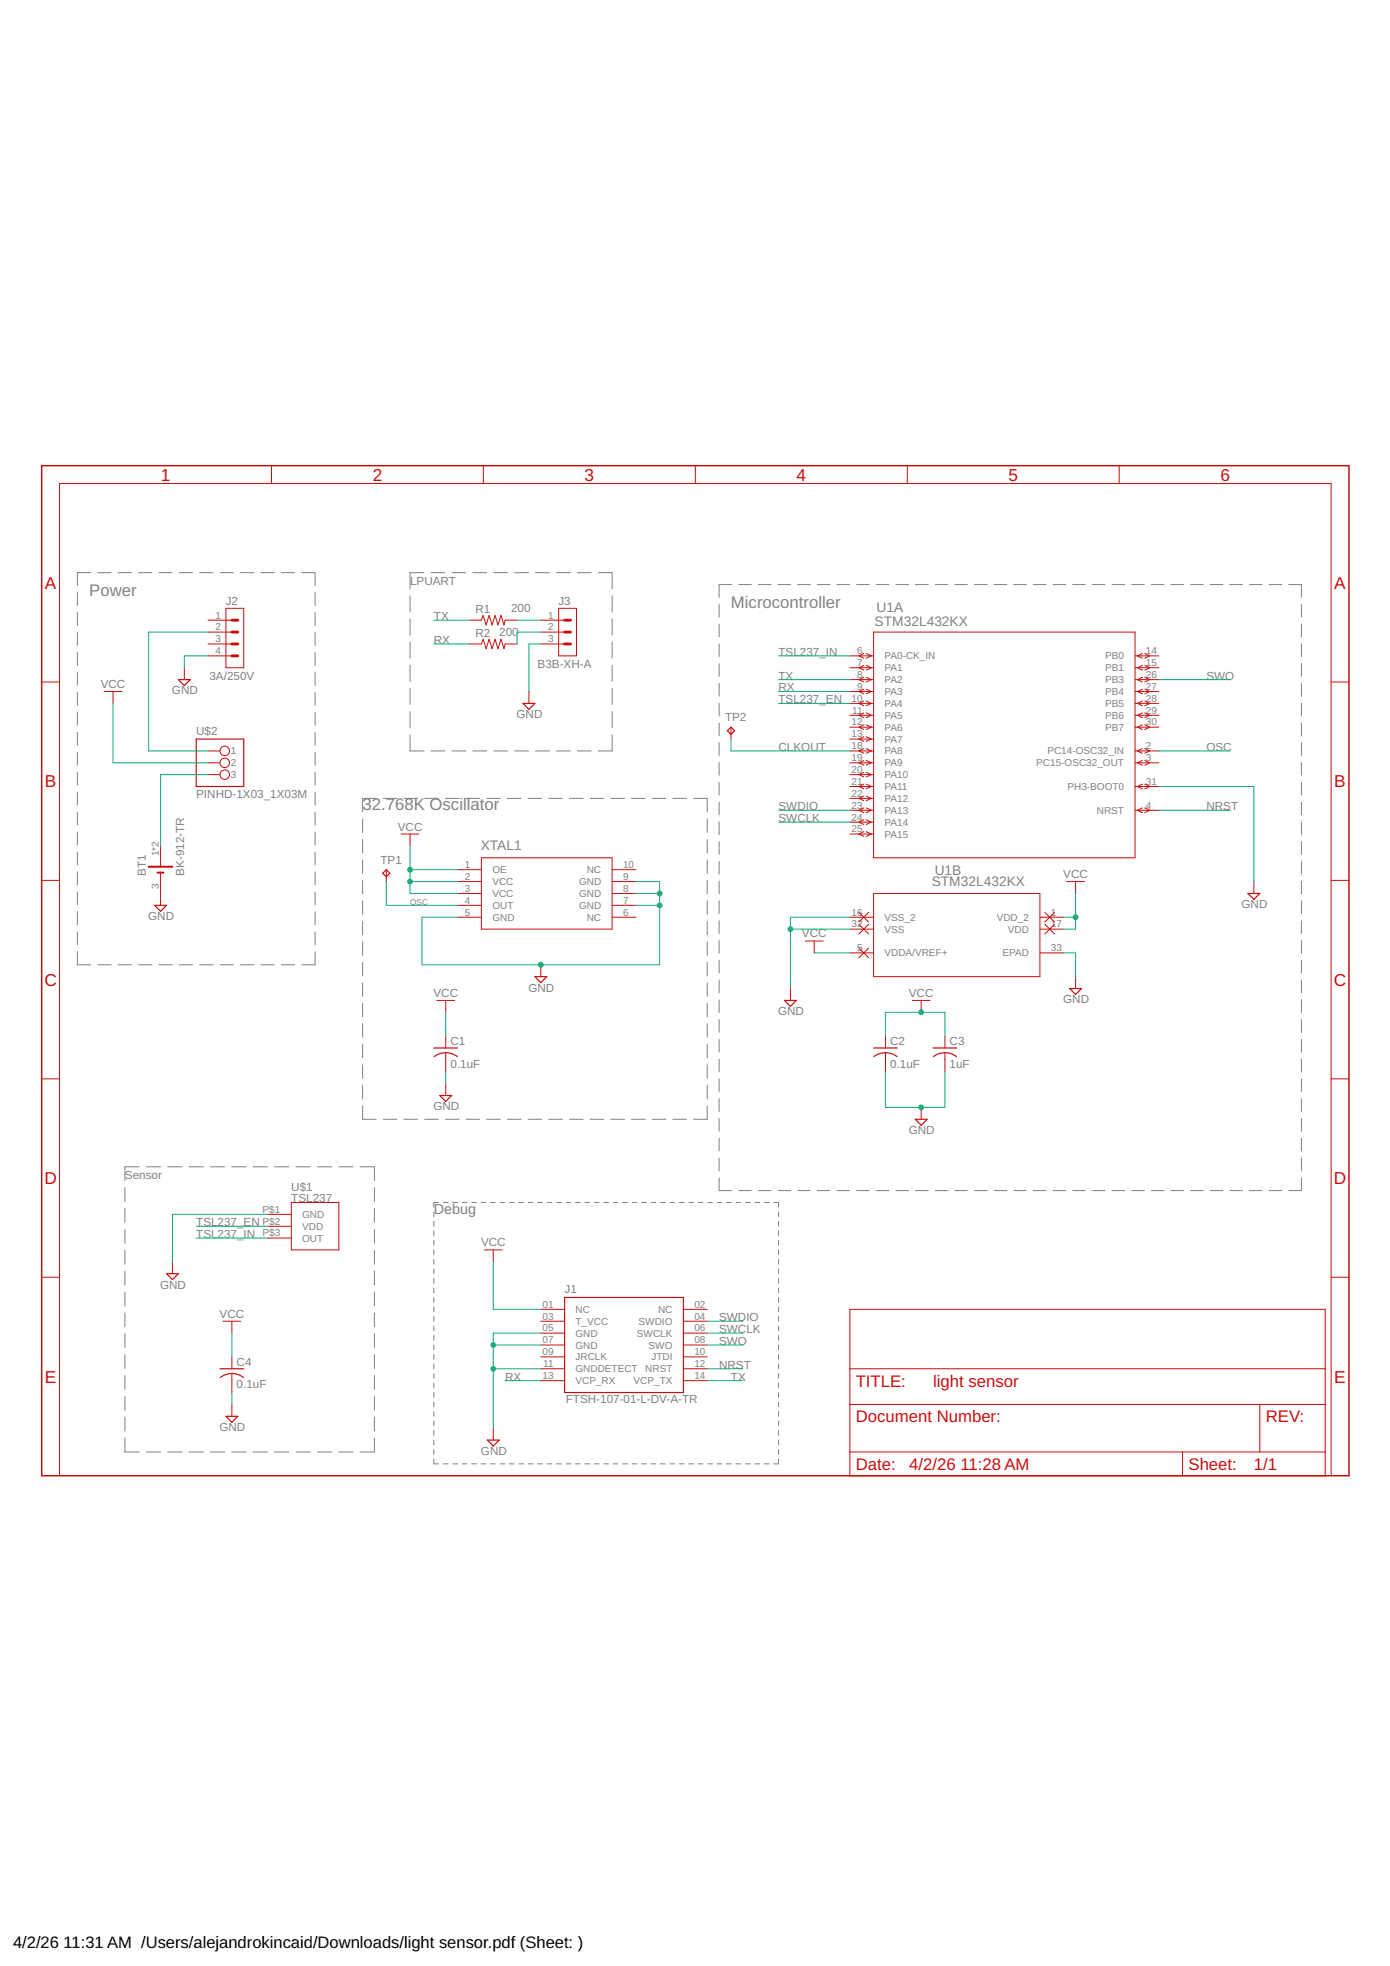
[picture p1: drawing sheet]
<svg xmlns="http://www.w3.org/2000/svg" width="297mm" height="420mm" viewBox="0 0 297 420" stroke-linecap="round" stroke-linejoin="round" font-family="sans-serif">
<g fill="none" stroke="#808080" stroke-width=".21">
<path d="M16.5 126.6v2.8M16.5 130.9v2.8M16.5 135.2v2.7M16.5 139.4v2.8M19.4 122.4h-2.9v2.8M20.9 122.4h2.8M25.3 122.4h2.8M29.6 122.4h2.9M34 122.4h2.8M38.3 122.4h2.9M42.7 122.4h2.8M47 122.4h2.9"/>
<path d="M51.4 122.4h2.9M55.8 122.4h2.8M60.1 122.4h2.9M64.5 122.4h2.8v2.8M67.3 126.6v2.8M67.3 130.9v2.8M67.3 135.2v2.7M67.3 139.4v2.8M87.6 127.3v3.5M87.6 132.3v3.4M87.6 137.2v3.5M90.6 122.4h-3v3.4"/>
<path d="M92.1 122.4h3M96.6 122.4h2.9M101 122.4h3M105.5 122.4h3M110 122.4h2.9M114.4 122.4h3M118.9 122.4h3M123.4 122.4h2.9M127.8 122.4h3v3.4M130.8 127.3v3.5M130.8 132.3v3.4M130.8 137.2v3.5"/>
<path d="M153.7 129.2v2.7M153.7 133.4v2.7M153.7 137.6v2.7M156.4 124.9h-2.7v2.8M157.9 124.9h2.7M162.1 124.9h2.7M166.3 124.9h2.7M170.5 124.9h2.7M174.7 124.9h2.7M178.9 124.9h2.6M183 124.9h2.8M187.3 124.9h2.6"/>
<path d="M191.5 124.9h2.6M195.6 124.9h2.8M199.9 124.9h2.6M204 124.9h2.7M208.2 124.9h2.7M212.4 124.9h2.7M216.6 124.9h2.7M220.8 124.9h2.7M225 124.9h2.7M229.2 124.9h2.7M233.4 124.9h2.7M237.6 124.9h2.7"/>
<path d="M241.8 124.9h2.7M246 124.9h2.7M250.2 124.9h2.7M254.4 124.9h2.7M258.6 124.9h2.7M262.8 124.9h2.7M267 124.9h2.7M271.2 124.9h2.7M275.4 124.9h2.7v2.8M278.1 129.2v2.7M278.1 133.4v2.7M278.1 137.6v2.7"/>
<path d="M16.5 143.7v2.8M16.5 148v2.7M16.5 152.2v2.8M16.5 156.5v2.8M67.3 143.7v2.8M67.3 148v2.7M67.3 152.2v2.8M67.3 156.5v2.8M87.6 157v3.5h3M87.6 142.2v3.4M87.6 147.1v3.5M87.6 152.1v3.4"/>
<path d="M130.8 142.2v3.4M130.8 147.1v3.5M130.8 152.1v3.4M130.8 157v3.5h-3M153.7 141.8v2.7M153.7 146v2.8M153.7 150.3v2.7M153.7 154.5v2.7M153.7 158.7v2.8M278.1 141.8v2.7M278.1 146v2.8M278.1 150.3v2.7"/>
<path d="M278.1 154.5v2.7M278.1 158.7v2.8M16.5 160.8v2.7M16.5 165v2.8M16.5 169.3v2.8M16.5 173.6v2.7M16.5 177.8v2.8M67.3 160.8v2.7M67.3 165v2.8M67.3 169.3v2.8M67.3 173.6v2.7M67.3 177.8v2.8"/>
<path d="M77.5 175v2.9M77.5 179.4v2.9M80.4 170.6h-2.9v2.9M81.9 170.6h2.9M86.3 170.6h2.9M90.7 170.6h3M92.1 160.5h3M95.2 170.6h2.9M96.6 160.5h2.9M99.6 170.6h2.9M101 160.5h3M104 170.6h2.9"/>
<path d="M105.5 160.5h3M108.4 170.6h2.9M110 160.5h2.9M112.8 170.6h3M114.4 160.5h3M117.3 170.6h2.9M118.9 160.5h3M121.7 170.6h2.9M123.4 160.5h2.9M126.1 170.6h2.9M130.5 170.6h3M134.9 170.6h3"/>
<path d="M139.4 170.6h2.9M143.8 170.6h2.9M148.2 170.6h2.9v2.9M151.1 175v2.9M151.1 179.4v2.9M153.7 163v2.7M153.7 167.2v2.7M153.7 171.4v2.7M153.7 175.6v2.8M153.7 179.9v2.7M278.1 163v2.7M278.1 167.2v2.7"/>
<path d="M278.1 171.4v2.7M278.1 175.6v2.8M278.1 179.9v2.7M16.5 182.1v2.8M16.5 186.4v2.7M16.5 190.6v2.8M16.5 194.9v2.8M16.5 199.2v2.7M67.3 182.1v2.8M67.3 186.4v2.7M67.3 190.6v2.8M67.3 194.9v2.8"/>
<path d="M67.3 199.2v2.7M77.5 183.8v2.8M77.5 188.2v2.8M77.5 192.5v2.9M77.5 196.9v2.9M151.1 183.8v2.8M151.1 188.2v2.8M151.1 192.5v2.9M151.1 196.9v2.9M153.7 184.1v2.7M153.7 188.3v2.8M153.7 192.5v2.8"/>
<path d="M153.7 196.8v2.7M278.1 184.1v2.7M278.1 188.3v2.8M278.1 192.5v2.8M278.1 196.8v2.7M16.5 203.4v2.8h2.9M20.9 206.2h2.8M25.3 206.2h2.8M29.6 206.2h2.9M34 206.2h2.8M38.3 206.2h2.9M42.7 206.2h2.8"/>
<path d="M47 206.2h2.9M51.4 206.2h2.9M55.8 206.2h2.8M60.1 206.2h2.9M67.3 203.4v2.8h-2.8M77.5 201.3v2.9M77.5 205.7v2.9M77.5 210v2.9M77.5 214.4v2.9M77.5 218.8v2.9M151.1 201.3v2.9M151.1 205.7v2.9"/>
<path d="M151.1 210v2.9M151.1 214.4v2.9M151.1 218.8v2.9M153.7 201v2.7M153.7 205.2v2.7M153.7 209.4v2.8M153.7 213.7v2.7M153.7 217.9v2.7M278.1 201v2.7M278.1 205.2v2.7M278.1 209.4v2.8M278.1 213.7v2.7"/>
<path d="M278.1 217.9v2.7M77.5 223.2v2.9M77.5 227.6v2.8M77.5 231.9v2.9M77.5 236.3v2.9h2.9M81.9 239.2h2.9M86.3 239.2h2.9M90.7 239.2h3M95.2 239.2h2.9M99.6 239.2h2.9M104 239.2h2.9M108.4 239.2h2.9"/>
<path d="M112.8 239.2h3M117.3 239.2h2.9M121.7 239.2h2.9M126.1 239.2h2.9M130.5 239.2h3M134.9 239.2h3M139.4 239.2h2.9M143.8 239.2h2.9M151.1 236.3v2.9h-2.9M151.1 223.2v2.9M151.1 227.6v2.8M151.1 231.9v2.9"/>
<path d="M153.7 222.1v2.8M153.7 226.4v2.7M153.7 230.6v2.7M153.7 234.8v2.7M153.7 239v2.8M278.1 222.1v2.8M278.1 226.4v2.7M278.1 230.6v2.7M278.1 234.8v2.7M278.1 239v2.8M26.7 253.8v3M26.7 258.3v2.9"/>
<path d="M29.8 249.4h-3.1v2.9M31.3 249.4h3M35.8 249.4h3.1M40.4 249.4h3.1M45 249.4h3M49.5 249.4h3.1M54.1 249.4h3.1M58.7 249.4h3M63.2 249.4h3.1M67.8 249.4h3.1M72.4 249.4h3.1M76.9 249.4h3.1v2.9"/>
<path d="M80 253.8v3M80 258.3v2.9M92.7 259v1M93.7 257h-1v1M94.7 257h1.1M96.8 257h1M98.8 257h1M100.8 257h1M102.8 257h1M104.8 257h1M106.8 257h1.1M108.9 257h1"/>
<path d="M110.9 257h1M112.9 257h1M114.9 257h1M116.9 257h1M118.9 257h1.1M121 257h1M123 257h1M125 257h1M127 257h1M129 257h1M131 257h1.1M133.1 257h1"/>
<path d="M135.1 257h1M137.1 257h1M139.1 257h1M141.1 257h1.1M143.2 257h1M145.2 257h1M147.2 257h1M149.2 257h1M151.2 257h1.1M153.2 257h1.1M153.7 243.2v2.8M153.7 247.5v2.7"/>
<path d="M153.7 251.7v2.7h2.7M155.3 257h1M157.3 257h1M157.9 254.4h2.7M159.3 257h1M161.3 257h1M162.1 254.4h2.7M163.3 257h1.1M165.4 257h1v1M166.3 254.4h2.7M166.4 259v1M170.5 254.4h2.7"/>
<path d="M174.7 254.4h2.7M178.9 254.4h2.6M183 254.4h2.8M187.3 254.4h2.6M191.5 254.4h2.6M195.6 254.4h2.8M199.9 254.4h2.6M204 254.4h2.7M208.2 254.4h2.7M212.4 254.4h2.7M216.6 254.4h2.7M220.8 254.4h2.7"/>
<path d="M225 254.4h2.7M229.2 254.4h2.7M233.4 254.4h2.7M237.6 254.4h2.7M241.8 254.4h2.7M246 254.4h2.7M250.2 254.4h2.7M254.4 254.4h2.7M258.6 254.4h2.7M262.8 254.4h2.7M267 254.4h2.7M271.2 254.4h2.7"/>
<path d="M278.1 251.7v2.7h-2.7M278.1 243.2v2.8M278.1 247.5v2.7M26.7 262.7v3M26.7 267.2v3M26.7 271.7v2.9M26.7 276.1v3M80 262.7v3M80 267.2v3M80 271.7v2.9M80 276.1v3M92.7 261v1.1"/>
<path d="M92.7 263.1v1M92.7 265.1v1M92.7 267.1v1.1M92.7 269.2v1M92.7 271.2v1M92.7 273.2v1.1M92.7 275.3v1M92.7 277.3v1M92.7 279.3v1.1M166.4 261v1.1M166.4 263.1v1M166.4 265.1v1"/>
<path d="M166.4 267.1v1.1M166.4 269.2v1M166.4 271.2v1M166.4 273.2v1.1M166.4 275.3v1M166.4 277.3v1M166.4 279.3v1.1M26.7 280.6v2.9M26.7 285v3M26.7 289.5v3M26.7 294v2.9M26.7 298.4v3"/>
<path d="M80 280.6v2.9M80 285v3M80 289.5v3M80 294v2.9M80 298.4v3M92.7 281.3v1.1M92.7 283.4v1M92.7 285.4v1M92.7 287.4v1.1M92.7 289.5v1M92.7 291.5v1M92.7 293.5v1.1"/>
<path d="M92.7 295.6v1M92.7 297.6v1M92.7 299.6v1.1M166.4 281.3v1.1M166.4 283.4v1M166.4 285.4v1M166.4 287.4v1.1M166.4 289.5v1M166.4 291.5v1M166.4 293.5v1.1M166.4 295.6v1M166.4 297.6v1"/>
<path d="M166.4 299.6v1.1M26.7 307.3v3h3.1M26.7 302.9v2.9M31.3 310.3h3M35.8 310.3h3.1M40.4 310.3h3.1M45 310.3h3M49.5 310.3h3.1M54.1 310.3h3.1M58.7 310.3h3M63.2 310.3h3.1M67.8 310.3h3.1"/>
<path d="M72.4 310.3h3.1M80 302.9v2.9M80 307.3v3h-3.1M92.7 301.7v1M92.7 303.7v1M92.7 305.7v1M92.7 307.7v1.1M92.7 309.8v1M92.7 311.8v1h1M94.7 312.8h1.1M96.8 312.8h1M98.8 312.8h1"/>
<path d="M100.8 312.8h1M102.8 312.8h1M104.8 312.8h1M106.8 312.8h1.1M108.9 312.8h1M110.9 312.8h1M112.9 312.8h1M114.9 312.8h1M116.9 312.8h1M118.9 312.8h1.1M121 312.8h1M123 312.8h1"/>
<path d="M125 312.8h1M127 312.8h1M129 312.8h1M131 312.8h1.1M133.1 312.8h1M135.1 312.8h1M137.1 312.8h1M139.1 312.8h1M141.1 312.8h1.1M143.2 312.8h1M145.2 312.8h1M147.2 312.8h1"/>
<path d="M149.2 312.8h1M151.2 312.8h1.1M153.2 312.8h1.1M155.3 312.8h1M157.3 312.8h1M159.3 312.8h1M161.3 312.8h1M163.3 312.8h1.1M166.4 311.8v1h-1M166.4 301.7v1M166.4 303.7v1M166.4 305.7v1"/>
<path d="M166.4 307.7v1.1M166.4 309.8v1"/>
</g>
<path d="M8.9 99.5h279.4v215.9h-279.4z" fill="none" stroke="#c90d0c" stroke-width=".32"/>
<g fill="none" stroke="#c90d0c" stroke-width=".21">
<path d="M58 99.5v3.8M103.3 99.5v3.8M148.6 99.5v3.8M193.9 99.5v3.8M239.2 99.5v3.8M44.5 135.1h5.1M44.5 132.5h5.1M44.5 137.6h5.1M48.3 130h3.8v12.7h-3.8zM100.3 132.5h2.6l.4-1 .6 2.1 .6-2.1 .7 2.1 .6-2.1 .6 2.1 .7-2.1 .6 2.1 .2-1.1h2.6M100.3 137.6h2.6l.4-1 .6 2 .6-2 .7 2 .6-2 .6 2 .7-2 .6 2 .2-1h2.6M115.6 135.1h5"/>
<path d="M115.6 132.5h5M115.6 137.6h5M119.4 130h3.8v10.2h-3.8zM184.6 139.7l-1 .5 1 .5M185.1 139.7l1.1 .5-1.1 .5M186.7 135.1h55.8v48.2h-55.8zM244.1 139.7l-1 .5 1 .5M244.6 139.7l1.1 .5-1.1 .5M8.9 145.8h3.8M22.2 147.8h3.9M24.2 147.8v2.5M39.4 142.7v2.5"/>
<path d="M44.5 140.2h5.1M113 147.8v2.5M156.2 155.4v2.5M181.6 140.2h5.1M181.6 142.7h5.1M181.6 145.2h5.1M181.6 147.8h5.1M181.6 150.3h5.1M181.6 152.9h5.1M181.6 155.4h5.1M181.6 157.9h5.1M184.6 142.2l-1 .5 1 .5"/>
<path d="M184.6 144.7l-1 .5 1 .6M184.6 147.3l-1 .5 1 .5M184.6 149.8l-1 .5 1 .5M184.6 152.4l-1 .5 1 .5M184.6 154.9l-1 .5 1 .5M184.6 157.4l-1 .5 1 .6M184.6 160l-1 .5 1 .5M185.1 142.2l1.1 .5-1.1 .5M185.1 144.7l1.1 .5-1.1 .6M185.1 147.3l1.1 .5-1.1 .5M185.1 149.8l1.1 .5-1.1 .5M185.1 152.4l1.1 .5-1.1 .5"/>
<path d="M185.1 154.9l1.1 .5-1.1 .5M185.1 157.4l1.1 .5-1.1 .6M185.1 160l1.1 .5-1.1 .5M242.5 140.2h5.1M242.5 142.7h5.1M242.5 145.2h5.1M242.5 147.8h5.1M242.5 150.3h5.1M242.5 152.9h5.1M242.5 155.4h5.1M244.1 142.2l-1 .5 1 .5M244.1 144.7l-1 .5 1 .6"/>
<path d="M244.1 147.3l-1 .5 1 .5M244.1 149.8l-1 .5 1 .5M244.1 152.4l-1 .5 1 .5M244.1 154.9l-1 .5 1 .5M244.1 160l-1 .5 1 .5M244.6 142.2l1.1 .5-1.1 .5M244.6 144.7l1.1 .5-1.1 .6M244.6 147.3l1.1 .5-1.1 .5M244.6 149.8l1.1 .5-1.1 .5M244.6 152.4l1.1 .5-1.1 .5M244.6 154.9l1.1 .5-1.1 .5M244.6 160l1.1 .5-1.1 .5"/>
<path d="M284.5 145.8h3.8M44.5 160.5h2.5M44.5 163h2.5M44.5 165.5h2.5M85.7 178.2h3.8M87.6 178.2v2.6M181.6 160.5h5.1M181.6 163h5.1M181.6 165.5h5.1M181.6 168.1h5.1M181.6 170.6h5.1M181.6 173.2h5.1"/>
<path d="M181.6 175.7h5.1M181.6 178.2h5.1M184.6 162.5l-1 .5 1 .5M184.6 165l-1 .5 1 .6M184.6 167.6l-1 .5 1 .5M184.6 170.1l-1 .5 1 .5M184.6 172.7l-1 .5 1 .5M184.6 175.2l-1 .5 1 .5M184.6 177.7l-1 .5 1 .6M185.1 162.5l1.1 .5-1.1 .5M185.1 165l1.1 .5-1.1 .6M185.1 167.6l1.1 .5-1.1 .5"/>
<path d="M185.1 170.1l1.1 .5-1.1 .5M185.1 172.7l1.1 .5-1.1 .5M185.1 175.2l1.1 .5-1.1 .5M185.1 177.7l1.1 .5-1.1 .6M242.5 160.5h5.1M242.5 163h5.1M242.5 168.1h5.1M242.5 173.2h5.1M244.1 162.5l-1 .5 1 .5M244.1 167.6l-1 .5 1 .5M244.1 172.7l-1 .5 1 .5M244.6 172.7l1.1 .5-1.1 .5"/>
<path d="M244.6 162.5l1.1 .5-1.1 .5M244.6 167.6l1.1 .5-1.1 .5M8.9 188.2h3.8M34.3 180.8v4.4M34.3 186.5v7M82.5 185.9v2.5M97.8 196h5.1M97.8 190.9h5.1M97.8 185.9h5.1M97.8 188.4h5.1M97.8 193.5h5.1M102.9 183.3h27.9v15.3h-27.9z"/>
<path d="M130.8 196h5.1M130.8 190.9h5.1M130.8 185.9h5.1M130.8 188.4h5.1M130.8 193.5h5.1M181.6 196h5.1M181.6 198.6h5.1M183.6 195l2 2.1M183.6 197.5l2 2.1M185.6 195l-2 2.1M185.6 197.5l-2 2.1M186.7 190.9h35.5v17.8h-35.5z"/>
<path d="M222.2 196h5.1M222.2 198.6h5.1M223.3 195l2.1 2.1M223.3 197.5l2.1 2.1M225.4 195l-2.1 2.1M225.4 197.5l-2.1 2.1M227.9 188.4h3.9M229.8 188.4v2.5M267.9 188.4v2.5M284.5 188.2h3.8M93.3 213.8h3.9M95.2 213.8v2.5"/>
<path d="M115.6 206.2v2.5M168.9 211.3v2.5M172.1 201.1h3.8M174 201.1v2.5M181.6 203.6h5.1M183.6 202.6l2 2.1M185.6 202.6l-2 2.1M194.9 213.8h3.9M196.8 213.8v2.5M222.2 203.6h5.1M229.8 208.7v2.6M8.9 230.6h3.8"/>
<path d="M95.2 221.4v2.6M95.2 225v4M95.2 231.6v2.5M189.2 221.4v2.6M189.2 225v4M196.8 236.7v2.5M201.9 221.4v2.6M201.9 225v4M284.5 230.6h3.8M57.2 259.5h5.1M62.3 257h10.1v10.1h-10.1zM8.9 273h3.8"/>
<path d="M36.9 269.7v2.5M57.2 262.1h5.1M57.2 264.6h5.1M103.5 267.1h3.8M105.4 267.1v2.6M115.6 279.8h5M146 279.8h5.1M181.6 279.8h101.6v35.6h-101.6zM284.5 273h3.8M47.6 282.4h3.9M49.6 282.4v2.5M49.6 290v2.5"/>
<path d="M49.6 293.5v4.1M115.6 292.5h5M115.6 282.4h5M115.6 284.9h5M115.6 287.4h5M115.6 290h5M115.6 295.1h5M146 292.5h5.1M146 282.4h5.1M146 284.9h5.1M146 287.4h5.1M146 290h5.1"/>
<path d="M146 295.1h5.1M181.6 292.5h101.6M12.7 315.4v-212.1h271.8v212.1M49.6 300.1v2.6M105.4 305.2v2.6M181.6 300.1h101.6M181.6 310.3h101.6M252.7 310.3v5.1M269.2 300.1v10.2"/>
<circle cx="48" cy="160.5" r="1.02"/>
<circle cx="48" cy="163" r="1.02"/>
<circle cx="48" cy="165.5" r="1.02"/>
</g>
<path d="M31.8 185.2h5.1M33.7 186.5h1.2" fill="none" stroke="#c90d0c" stroke-width=".42"/>
<g fill="none" stroke="#c90d0c" stroke-width=".25">
<path d="M38.1 145.2h2.6l-1.3 1.3zM41.9 157.9h10.2v10.2h-10.2zM111.8 150.3h2.5l-1.3 1.3zM155.4 156.2l.8-.8 .8 .8-.8 .7zM33 193.5h2.6l-1.3 1.3zM81.8 186.6l.7-.7 .8 .7-.8 .8zM266.7 190.9h2.5l-1.3 1.3zM114.3 208.7h2.5l-1.2 1.3zM167.6 213.8h2.6l-1.3 1.3zM228.6 211.3h2.5l-1.3 1.2zM92.7 224h5.1M92.8 225.8a4 4 0 0 1 4.9 0"/>
<path d="M94 234.1h2.5l-1.3 1.3zM186.7 224h5.1M186.8 225.8a4 4 0 0 1 4.9 0M195.6 239.2h2.5l-1.3 1.3zM199.4 224h5.1M199.5 225.8a4 4 0 0 1 4.9 0M35.6 272.2h2.5l-1.2 1.3zM120.6 277.3h25.4v20.3h-25.4zM47 292.5h5.1M47.1 294.4a4 4 0 0 1 4.9 0M48.3 302.7h2.5l-1.2 1.3zM104.1 307.8h2.6l-1.3 1.2z"/>
</g>
<path d="M49.6 132.5h1.2M49.6 135.1h1.2M49.6 137.6h1.2M120.6 132.5h1.3M120.6 135.1h1.3M120.6 137.6h1.3M49.6 140.2h1.2" fill="none" stroke="#c90d0c" stroke-width=".61"/>
<g fill="none" stroke="#0dab76" stroke-width=".21">
<path d="M44.5 135.1h-12.7v25.4h12.7M92.7 137.6h7.6M92.7 132.5h7.6M110.5 132.5h5.1M115.6 135.1h-5.1v2.5M115.6 137.6h-2.6v10.2M24.2 150.3v12.7h20.3M44.5 140.2h-5.1v2.5M156.2 157.9v2.6h25.4M166.4 140.2h15.2M166.4 147.8h15.2M166.4 145.2h15.2"/>
<path d="M166.4 150.3h15.2M247.6 145.2h15.3M44.5 165.5h-10.2v15.3M166.4 173.2h15.2M166.4 175.7h15.2M247.6 160.5h15.3M247.6 168.1h20.3v20.3M247.6 173.2h15.3M82.5 188.4v5.1h15.3M87.6 188.4h10.2M87.6 180.8v10.1h10.2M87.6 185.9h10.2"/>
<path d="M135.9 188.4h5.1v17.8h-50.8v-10.2h7.6M135.9 190.9h5.1M135.9 193.5h5.1M168.9 198.6h12.7M181.6 196h-12.7v15.3M227.3 196h2.5M229.8 190.9v7.7h-2.5M95.2 216.3v5.1M174 203.6h7.6M227.3 203.6h2.5v5.1M95.2 229v2.6M189.2 221.4v-5.1h12.7v5.1"/>
<path d="M189.2 229v7.7h12.7v-7.7M57.2 259.5h-20.3v10.2M41.9 264.6h15.3M41.9 262.1h15.3M105.4 269.7v10.1h10.2M49.6 284.9v5.1M49.6 297.6v2.5M105.4 287.4h10.2M105.4 292.5h10.2M107.9 295.1h7.7M115.6 284.9h-10.2v20.3M151.1 284.9h7.6"/>
<path d="M151.1 287.4h7.6M151.1 292.5h7.6M151.1 295.1h7.6M151.1 282.4h7.6"/>
</g>
<g fill="#0dab76" stroke="#0dab76" stroke-width=".21">
<circle cx="115.6" cy="206.2" r=".51"/>
<circle cx="141" cy="193.5" r=".51"/>
<circle cx="141" cy="190.9" r=".51"/>
<circle cx="168.9" cy="198.6" r=".51"/>
<circle cx="196.8" cy="236.7" r=".51"/>
<circle cx="105.4" cy="287.4" r=".51"/>
<circle cx="105.4" cy="292.5" r=".51"/>
<circle cx="87.6" cy="185.9" r=".51"/>
<circle cx="87.6" cy="188.4" r=".51"/>
<circle cx="229.8" cy="196" r=".51"/>
<circle cx="196.8" cy="216.3" r=".51"/>
</g>
<g font-size="3.7" fill="#c90d0c">
<text x="34.3" y="102.7">1</text>
<text x="79.6" y="102.7">2</text>
<text x="124.9" y="102.7">3</text>
<text x="170.2" y="102.7">4</text>
<text x="215.5" y="102.7">5</text>
<text x="260.8" y="102.7">6</text>
<text x="9.6" y="125.8">A</text>
<text x="285.1" y="125.8">A</text>
<text x="9.6" y="168.2">B</text>
<text x="285.1" y="168.2">B</text>
<text x="9.5" y="210.7">C</text>
<text x="285" y="210.7">C</text>
<text x="9.5" y="253.1">D</text>
<text x="285" y="253.1">D</text>
<text x="9.6" y="295.5">E</text>
<text x="285.1" y="295.5">E</text>
</g>
<g font-size="3.6" fill="#808080">
<text x="19.1" y="127.5">Power</text>
<text x="156.2" y="130">Microcontroller</text>
<text x="77.5" y="173.2">32.768K Oscillator</text>
</g>
<g font-size="3.6" fill="#c90d0c">
<text x="182.9" y="296.3">TITLE:</text>
<text x="199.4" y="296.3">light sensor</text>
<text x="182.9" y="304">Document Number:</text>
<text x="270.5" y="304">REV:</text>
<text x="182.9" y="314.1">Date:</text>
<text x="194.3" y="314.1">4/2/26</text>
<text x="205.2" y="314.1">11:28 AM</text>
<text x="254" y="314.1">Sheet:</text>
<text x="267.9" y="314.1">1/1</text>
</g>
<g font-size="3.5">
<text x="2.8" y="416.4">4/2/26</text>
<text x="13.6" y="416.4">11:31 AM /Users/alejandrokincaid/Downloads/light sensor.pdf (Sheet: )</text>
</g>
<text font-size="3.1" fill="#808080" x="92.7" y="259.5">Debug</text>
<g font-size="2.9" fill="#808080">
<text x="187.3" y="130.8">U1A</text>
<text x="186.9" y="133.8">STM32L432KX</text>
<text x="102.7" y="181.6">XTAL1</text>
<text x="199.1" y="189.5">STM32L432KX</text>
<text x="199.7" y="186.9">U1B</text>
</g>
<g font-size="2.5" fill="#808080">
<text x="87.6" y="124.9">LPUART</text>
<text x="48.2" y="129.2">J2</text>
<text x="101.6" y="131">R1</text>
<text x="109.2" y="130.8">200</text>
<text x="119.3" y="129.2">J3</text>
<text x="92.7" y="137.6">RX</text>
<text x="92.7" y="132.5">TX</text>
<text x="101.6" y="136.1">R2</text>
<text x="106.7" y="135.8">200</text>
<text x="114.9" y="142.7">B3B-XH-A</text>
<text x="166.4" y="140.2">TSL237_IN</text>
<text x="21.5" y="147">VCC</text>
<text x="36.7" y="148.4">GND</text>
<text x="44.8" y="145.2">3A/250V</text>
<text x="166.4" y="147.8">RX</text>
<text x="166.4" y="145.2">TX</text>
<text x="257.8" y="145.2">SWO</text>
<text x="110.4" y="153.5">GND</text>
<text x="154.9" y="154.1">TP2</text>
<text x="166.4" y="150.3">TSL237_EN</text>
<text x="41.9" y="157.2">U$2</text>
<text x="166.4" y="160.5">CLKOUT</text>
<text x="257.8" y="160.5">OSC</text>
<text x="41.9" y="170.6">PINHD-1X03_1X03M</text>
<text x="166.4" y="173.2">SWDIO</text>
<text x="257.8" y="173.2">NRST</text>
<text x="85" y="177.5">VCC</text>
<text x="166.4" y="175.7">SWCLK</text>
<text x="81.3" y="184.6">TP1</text>
<text x="31.1" y="187.1" transform="rotate(-90 31.1 187.1)">BT1</text>
<text x="39.4" y="187.1" transform="rotate(-90 39.4 187.1)">BK-912-TR</text>
<text x="227.2" y="187.6">VCC</text>
<text x="31.7" y="196.7">GND</text>
<text x="265.3" y="194.1">GND</text>
<text x="171.4" y="200.3">VCC</text>
<text x="92.6" y="213">VCC</text>
<text x="112.9" y="211.9">GND</text>
<text x="194.2" y="213">VCC</text>
<text x="227.2" y="214.4">GND</text>
<text x="166.3" y="217">GND</text>
<text x="96.3" y="223.3">C1</text>
<text x="190.2" y="223.3">C2</text>
<text x="202.9" y="223.3">C3</text>
<text x="96.3" y="228.2">0.1uF</text>
<text x="190.2" y="228.2">0.1uF</text>
<text x="202.9" y="228.2">1uF</text>
<text x="92.6" y="237.3">GND</text>
<text x="194.2" y="242.4">GND</text>
<text x="26.7" y="251.9">Sensor</text>
<text x="62.2" y="257">TSL237</text>
<text x="62.2" y="254.4">U$1</text>
<text x="41.9" y="262.1">TSL237_EN</text>
<text x="41.9" y="264.6">TSL237_IN</text>
<text x="102.8" y="266.4">VCC</text>
<text x="34.2" y="275.4">GND</text>
<text x="46.9" y="281.6">VCC</text>
<text x="120.7" y="276.3">J1</text>
<text x="153.7" y="282.4">SWDIO</text>
<text x="153.7" y="284.9">SWCLK</text>
<text x="153.7" y="287.4">SWO</text>
<text x="50.6" y="291.9">C4</text>
<text x="153.7" y="292.5">NRST</text>
<text x="50.6" y="296.7">0.1uF</text>
<text x="108" y="295.1">RX</text>
<text x="120.9" y="299.9">FTSH-107-01-L-DV-A-TR</text>
<text x="156.2" y="295.1">TX</text>
<text x="46.9" y="305.9">GND</text>
<text x="102.8" y="310.9">GND</text>
</g>
<g font-size="2.1" fill="#808080">
<text x="46" y="132.2">1</text>
<text x="46" y="134.7">2</text>
<text x="46" y="137.3">3</text>
<text x="117.1" y="132.2">1</text>
<text x="117.1" y="134.7">2</text>
<text x="117.1" y="137.3">3</text>
<text x="46" y="139.8">4</text>
<text x="183.2" y="139.8">6</text>
<text x="183.2" y="142.3">7</text>
<text x="189" y="140.9">PA0-CK_IN</text>
<text x="189" y="143.5">PA1</text>
<text x="236.2" y="140.9">PB0</text>
<text x="236.2" y="143.5">PB1</text>
<text x="244.9" y="139.8">14</text>
<text x="244.9" y="142.3">15</text>
<text x="182" y="150">10</text>
<text x="183.2" y="144.9">8</text>
<text x="183.2" y="147.4">9</text>
<text x="189" y="146">PA2</text>
<text x="189" y="148.5">PA3</text>
<text x="236.2" y="146">PB3</text>
<text x="236.2" y="148.5">PB4</text>
<text x="244.9" y="144.9">26</text>
<text x="244.9" y="147.4">27</text>
<text x="244.9" y="150">28</text>
<text x="182" y="155">12</text>
<text x="182.1" y="152.5">11</text>
<text x="189" y="151.1">PA4</text>
<text x="189" y="153.6">PA5</text>
<text x="236.2" y="151.1">PB5</text>
<text x="236.2" y="153.6">PB6</text>
<text x="244.9" y="152.5">29</text>
<text x="244.9" y="155">30</text>
<text x="49.3" y="161.2">1</text>
<text x="182" y="157.6">13</text>
<text x="182" y="160.1">18</text>
<text x="189" y="156.2">PA6</text>
<text x="189" y="158.7">PA7</text>
<text x="189" y="161.2">PA8</text>
<text x="223.8" y="161.2">PC14-OSC32_IN</text>
<text x="236.2" y="156.2">PB7</text>
<text x="244.9" y="160.1">2</text>
<text x="49.3" y="163.8">2</text>
<text x="49.3" y="166.3">3</text>
<text x="182" y="162.7">19</text>
<text x="182" y="165.2">20</text>
<text x="182" y="167.7">21</text>
<text x="189" y="163.8">PA9</text>
<text x="189" y="166.3">PA10</text>
<text x="221.4" y="163.8">PC15-OSC32_OUT</text>
<text x="244.9" y="162.7">3</text>
<text x="244.9" y="167.7">31</text>
<text x="182" y="170.3">22</text>
<text x="182" y="172.8">23</text>
<text x="189" y="168.9">PA11</text>
<text x="189" y="171.4">PA12</text>
<text x="189" y="173.9">PA13</text>
<text x="228.1" y="168.9">PH3-BOOT0</text>
<text x="234.4" y="173.9">NRST</text>
<text x="244.9" y="172.8">4</text>
<text x="182" y="175.4">24</text>
<text x="182" y="177.9">25</text>
<text x="189" y="176.5">PA14</text>
<text x="189" y="179">PA15</text>
<text x="34" y="183" transform="rotate(-90 34 183)">1*2</text>
<text x="99.4" y="185.5">1</text>
<text x="133.1" y="185.5">10</text>
<text x="34" y="190" transform="rotate(-90 34 190)">3</text>
<text x="99.4" y="188.1">2</text>
<text x="99.4" y="190.6">3</text>
<text x="105.2" y="186.6">OE</text>
<text x="105.2" y="189.2">VCC</text>
<text x="105.2" y="191.7">VCC</text>
<text x="123.7" y="191.7">GND</text>
<text x="123.7" y="189.2">GND</text>
<text x="125.4" y="186.6">NC</text>
<text x="133.1" y="190.6">8</text>
<text x="133.1" y="188.1">9</text>
<text x="99.4" y="193.1">4</text>
<text x="99.4" y="195.7">5</text>
<text x="105.2" y="194.3">OUT</text>
<text x="105.2" y="196.8">GND</text>
<text x="123.7" y="194.3">GND</text>
<text x="125.4" y="196.8">NC</text>
<text x="133.1" y="195.7">6</text>
<text x="133.1" y="193.1">7</text>
<text x="182" y="195.7">16</text>
<text x="189" y="196.8">VSS_2</text>
<text x="213" y="196.8">VDD_2</text>
<text x="224.6" y="195.7">1</text>
<text x="182" y="198.2">32</text>
<text x="183.2" y="203.3">5</text>
<text x="189" y="199.3">VSS</text>
<text x="215.4" y="199.3">VDD</text>
<text x="224.6" y="198.2">17</text>
<text x="224.6" y="203.3">33</text>
<text x="189" y="204.4">VDDA/VREF+</text>
<text x="214.2" y="204.4">EPAD</text>
<text x="56.1" y="259.2">P$1</text>
<text x="56.1" y="261.7">P$2</text>
<text x="64.6" y="260.3">GND</text>
<text x="64.6" y="262.8">VDD</text>
<text x="56.1" y="264.2">P$3</text>
<text x="64.6" y="265.4">OUT</text>
<text x="115.9" y="279.5">01</text>
<text x="123" y="280.6">NC</text>
<text x="140.6" y="280.6">NC</text>
<text x="148.4" y="279.5">02</text>
<text x="115.9" y="282">03</text>
<text x="115.9" y="284.6">05</text>
<text x="115.9" y="287.1">07</text>
<text x="123" y="283.1">T_VCC</text>
<text x="123" y="285.7">GND</text>
<text x="136.1" y="285.7">SWCLK</text>
<text x="136.5" y="283.1">SWDIO</text>
<text x="148.4" y="282">04</text>
<text x="148.4" y="284.6">06</text>
<text x="148.4" y="287.1">08</text>
<text x="115.9" y="289.6">09</text>
<text x="116.1" y="292.2">11</text>
<text x="123" y="288.2">GND</text>
<text x="123" y="290.8">JRCLK</text>
<text x="123" y="293.3">GNDDETECT</text>
<text x="137.9" y="293.3">NRST</text>
<text x="138.6" y="288.2">SWO</text>
<text x="139.2" y="290.8">JTDI</text>
<text x="148.4" y="289.6">10</text>
<text x="148.4" y="292.2">12</text>
<text x="115.9" y="294.7">13</text>
<text x="123" y="295.8">VCP_RX</text>
<text x="135.4" y="295.8">VCP_TX</text>
<text x="148.4" y="294.7">14</text>
</g>
<text font-size="1.8" fill="#808080" x="87.6" y="193.5">OSC</text>
</svg>
